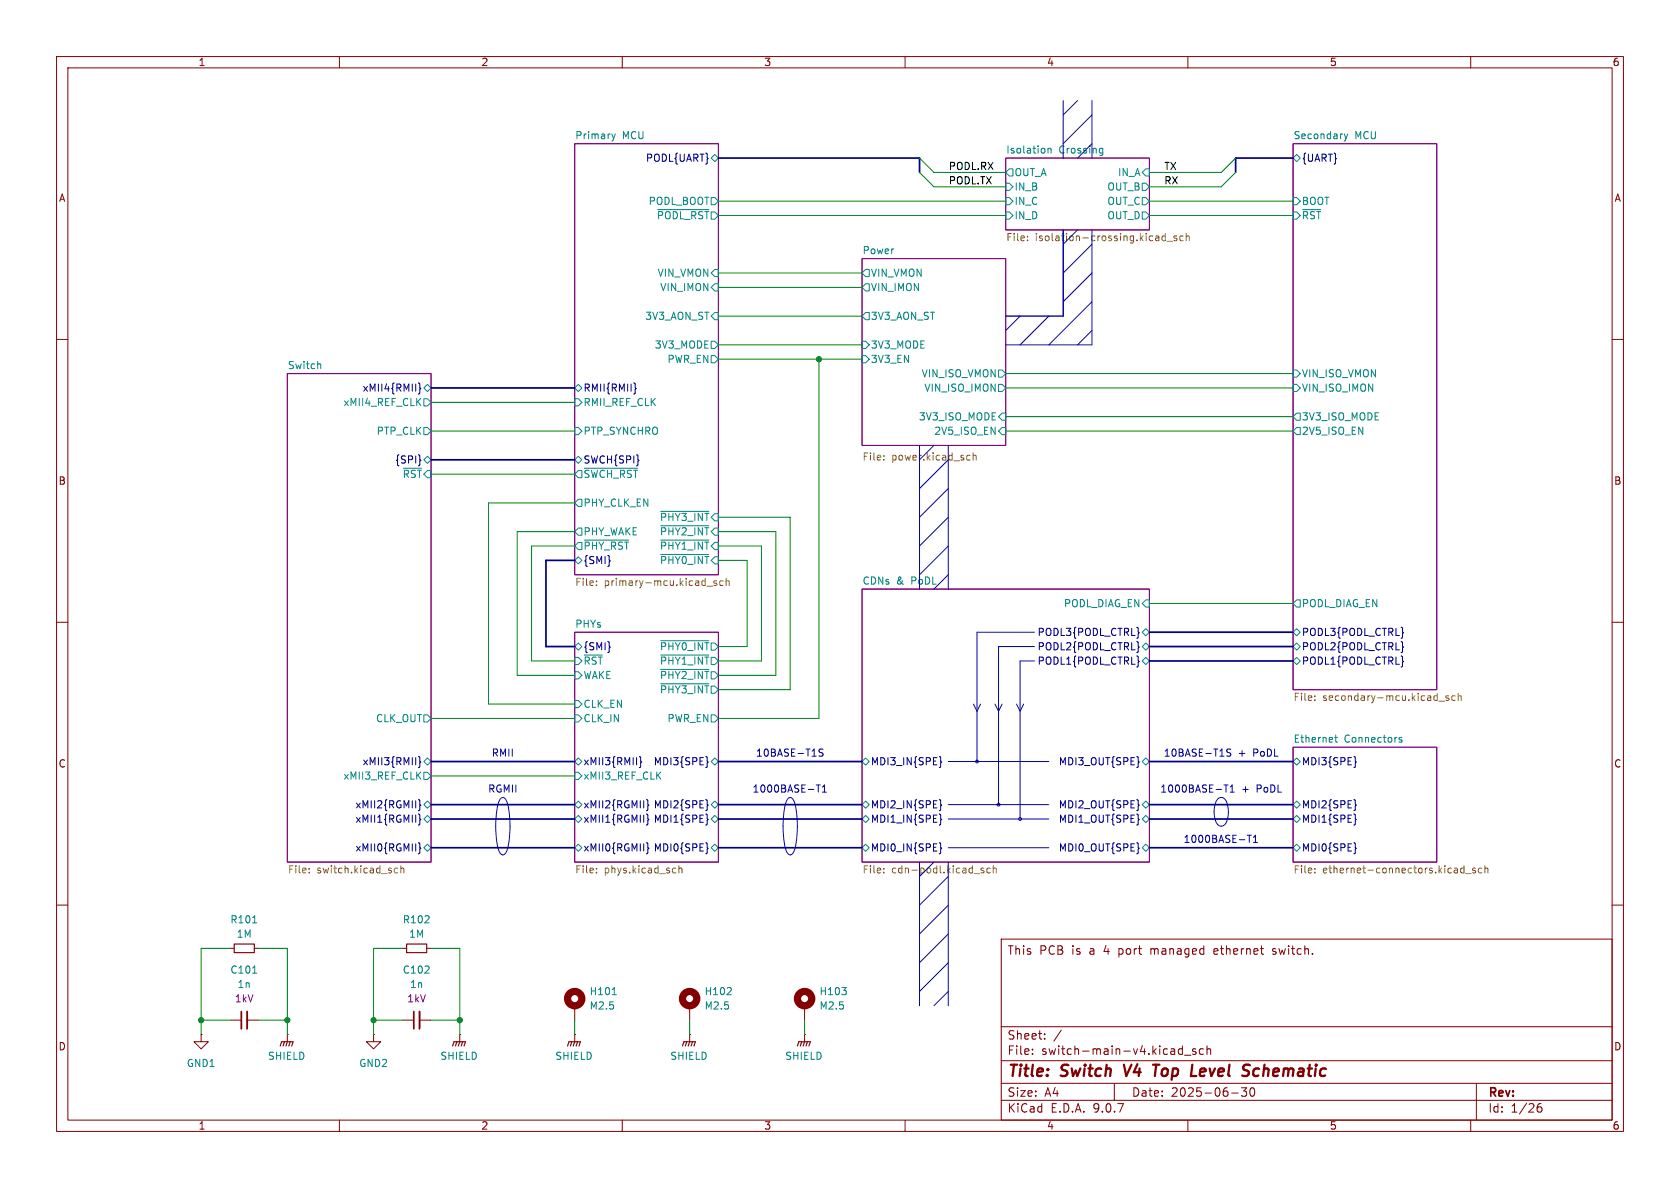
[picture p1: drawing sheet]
<svg xmlns="http://www.w3.org/2000/svg" width="297mm" height="210mm" viewBox="0 0 297 210" stroke-linecap="round" stroke-linejoin="round" font-family="sans-serif">
<g fill="#fff" stroke="#fff" stroke-width=".18">
<path d="M0 0h297v210h-297z"/>
<circle cx="180.3" cy="144.8" r=".25"/>
<circle cx="172.7" cy="134.6" r=".25"/>
<circle cx="176.5" cy="142.2" r=".25"/>
</g>
<g fill="none" stroke="#840000" stroke-width=".18">
<path d="M10 10h277v190h-277zM12 12h273v186h-273zM60 10v2M110 10v2M160 10v2M210 10v2M260 10v2M10 60h2M285 60h2M10 110h2M285 110h2M10 160h2"/>
<path d="M40.6 167.6h.8M45 167.6h.7M71.1 167.6h.8M75.4 167.6h.8M101.6 177.8v2.5M121.9 177.8v2.5M142.2 177.8v2.5M177 166h108v32h-108zM214.7 167.8v.8M215.3 168.1l-.7 .1M225 168.6l.4 .1M225.2 167.7l-.2 .2 .2 .3"/>
<path d="M285 160h2M35.6 182.9v1.3h1.2l-1.2 1.2-1.3-1.2h1.3M35.6 182.9h.1M40.6 180.3h2.1M43.7 180.3h2M50.8 182.9h.1M50.8 182.9v1.3M60 198v2M66 182.9v1.3h1.3l-1.3 1.2-1.2-1.2h1.2M66 182.9h.1M71.1 180.3h2.1M74.2 180.3h2"/>
<path d="M81.3 182.9h.1M81.3 182.9v1.3M101.6 182.9h.1M101.6 182.9v1.3M110 198v2M121.9 182.9h.1M121.9 182.9v1.3M142.2 182.9h.1M142.2 182.9v1.3M160 198v2M177 194.5h108M177 191.5h108"/>
<path d="M177 187.5h108M177 181.5h108M182.5 186.3v.1M182.5 185.5v.1M184.7 183.6v.1M184.7 182.8v.1M187.6 182.1l-1.3 2M197 191.5v3M208.5 186.3h.5M208.5 185.5h.5M209 184.9v1.5M209.4 186.5h1.1"/>
<path d="M210 198v2M211.4 185.5l-.4-.1-.2 .2 .1 .2 .5 .2v.3h-.6M212.7 185.5l-.4-.1-.3 .3v.4l.2 .2h.5M213.4 185.5l.2-.1 .4 .1v.9M213.4 184.9v1.5M217.7 193.2h1.2M219.5 192.3h.9l-.5 .6 .4 .1v.7l-.2 .1h-.4l-.2-.1M221.1 192.4l.2-.1a.81 .81 0 0 1 .6 .6 .81 .81 0 0 1-.3 .8l-.1 .1a.81 .81 0 0 1-.4-1.4zM260 198v2M261 191.5v6.5M271.7 196l.3-.3h.5l.1 .3v.3l-.3 .3-.4-.1-.2-.2M272.5 195.1a.59 .59 0 0 0-.8 .6"/>
</g>
<path d="M198.7 188.2l.4 2M203.8 188.2h1.2M204.4 188.2l-.2 2M212.3 189l-.2 .9 .2 .3M213.1 189.4l-1 .1M222.4 188.9a.66 .66 0 0 0-.8 .4v.7l.3 .2h.4" fill="none" stroke="#840000" stroke-width=".4"/>
<path d="M101.6 25.4h25.4v76.2h-25.4zM177.8 27.9h25.4v12.7h-25.4zM228.6 25.4h25.4v96.5h-25.4zM152.4 45.7h25.4v33h-25.4zM50.8 66h25.4v86.4h-25.4zM101.6 111.8h25.4v40.6h-25.4zM152.4 104.1h50.8v48.3h-50.8zM228.6 132.1h25.4v20.3h-25.4z" fill="none" stroke="#840084" stroke-width=".18"/>
<g fill="none" stroke="#000084" stroke-width=".18">
<path d="M74 67.7l.2 .2v.6l.2 .2-.2 .2v.6l-.2 .1M112.2 67.8l.1 .7 .2 .2-.2 .2-.1 .7M74.3 81.3l.1 .1h-.1M201.3 116.9h.1l-.1 .1M201.3 114.3l.1 .1-.1 .1M201.3 111.8l.1 .1h-.1M248 116.9h.1l-.1 .1M248 114.3l.1 .1-.1 .1M248 111.8l.1 .1h-.1M74 133.7l.2 .2v.6l.2 .2-.2 .2v.6l-.2 .2M113 133.7l.3 .2v.6l.1 .2-.1 .2v.6l-.3 .2M125 133.8v.7l.2 .2-.2 .2v.7"/>
<path d="M166.1 133.7l.2 .2v.6l.2 .2-.2 .2v.6l-.2 .2M201.3 134.7h.1l-.1 .1M239.5 133.8l.1 .7 .2 .2-.2 .2-.1 .7M74 149l.2 .2v.6l.2 .2-.2 .1v.6l-.2 .2M74 141.4l.2 .1v.7l.2 .1-.2 .2v.6l-.2 .2M74 143.9l.2 .2v.6l.2 .2-.2 .2v.6l-.2 .1M114.3 149l.2 .2v.6l.2 .2-.2 .1v.6l-.2 .2M114.3 143.9l.2 .2v.6l.2 .2-.2 .2v.6l-.2 .1M114.3 141.4l.2 .1v.7l.2 .1-.2 .2v.6l-.2 .2M125 149v.8l.2 .2-.2 .1v.8M125 141.4v.8l.2 .1-.2 .2v.7M125 144v.7l.2 .2-.2 .2v.7"/>
<path d="M166.1 149l.2 .2v.6l.2 .2-.2 .1v.6l-.2 .2M166.1 143.9l.2 .2v.6l.2 .2-.2 .2v.6l-.2 .1M166.1 141.4l.2 .1v.7l.2 .1-.2 .2v.6l-.2 .2M201.3 144.8l.1 .1h-.1M201.3 142.3h.1l-.1 .1M201.3 149.9l.1 .1h-.1M239.5 149l.1 .8 .2 .2-.2 .1-.1 .8M239.5 141.4l.1 .8 .2 .1-.2 .2-.1 .7M239.5 144l.1 .7 .2 .2-.2 .2-.1 .7"/>
</g>
<g fill="none" stroke="#008484" stroke-width=".18">
<path d="M108.2 23.7l.3 .8M108.5 24.5l-.3 .4M108.8 23.7l-.3 .8M116.3 37.1h9M125.7 27.9l.7-.6 .6 .6-.6 .7zM125.7 34.9h.7l.6 .7-.6 .6h-.7zM177.8 34.9h.6l.7 .7-.7 .6h-.6zM177.8 37.5h.6l.7 .6-.7 .6h-.6zM177.8 32.4h.6l.7 .6-.7 .7h-.6zM177.8 30.5l.6-.7h.7v1.3h-.7zM185.3 26.2v.9M185.3 26.3l.2-.1 .3 .1v.8"/>
<path d="M194.6 26.2l.4 .1M195 26.2v1l-.2 .2-.3 .1M195 27l-.4 .1M201.9 34.9h.7l.6 .7-.6 .6h-.7zM201.9 37.5h.7l.6 .6-.6 .6h-.7zM201.9 32.4h.7l.6 .6-.6 .7h-.7zM202.6 29.8h.6v1.3h-.6l-.7-.6zM228.6 27.9l.6-.6 .7 .6-.7 .7zM228.6 34.9h.6l.7 .7-.7 .6h-.6zM228.6 37.5h.6l.7 .6-.7 .6h-.6zM230.3 37.1h3.2M237.7 23.7l.3 .8"/>
<path d="M238 24.5l-.3 .4M238.3 23.7l-.3 .8M126.4 55.2h.6v1.3h-.6l-.7-.6zM126.4 50.2h.6v1.2h-.6l-.7-.6zM126.4 47.6h.6v1.3h-.6l-.7-.6zM153 55.2h.7v1.3h-.7l-.6-.6zM153 50.2h.7v1.2h-.7l-.6-.6zM153 47.6h.7v1.3h-.7l-.6-.6zM56.3 64.3l.4 .2v.7M74.9 68.6l.7-.7 .6 .7-.6 .6zM74.9 70.5h.7l.6 .6-.6 .7h-.7zM74.9 75.6h.7l.6 .6-.6 .6h-.7z"/>
<path d="M101.6 68.6l.6-.7 .7 .7-.7 .6zM101.6 70.5h.6l.7 .6-.7 .7h-.6zM101.6 75.6h.6l.7 .6-.7 .6h-.6zM125.7 62.9h.7l.6 .6-.6 .6h-.7zM125.7 60.3h.7l.6 .7-.6 .6h-.7zM152.4 62.9h.6l.7 .6-.7 .6h-.6zM152.4 60.3h.6l.7 .7-.7 .6h-.6zM176.5 67.9h.7l.6 .7-.6 .6h-.7zM176.5 65.4h.7l.6 .6-.6 .7h-.7zM177.2 75.6h.6v1.2h-.6l-.7-.6zM177.2 73h.6v1.3h-.6l-.7-.6zM228.6 67.9h.6l.7 .7-.7 .6h-.6z"/>
<path d="M228.6 65.4h.6l.7 .6-.7 .7h-.6zM229.2 75.6h.7v1.2h-.7l-.6-.6zM229.2 73h.7v1.3h-.7l-.6-.6zM71.3 82.8h3.2M74.9 81.3l.7-.7 .6 .7-.6 .6zM101.6 81.3l.6-.7 .7 .7-.7 .6zM101.6 99.1l.6-.7 .7 .7-.7 .6zM101.6 94l.6-.7h.7v1.3h-.7zM102.2 83.2h.7v1.3h-.7l-.6-.7zM102.2 88.3h.7v1.2h-.7l-.6-.6zM102.2 95.9h.7v1.3h-.7l-.6-.7zM103.3 82.8h9.4"/>
<path d="M103.3 95.5h7.8M116.8 95.5h8.5M116.8 98h8.5M116.8 92.9h8.5M116.8 90.4h8.5M101.6 118.7h.6l.7 .7-.7 .6h-.6zM101.6 114.3l.6-.6 .7 .6-.7 .6zM101.6 116.2h.6l.7 .6-.7 .7h-.6zM103.3 115.8h3.2M116.8 113.3h8.5M116.8 115.8h8.5M116.8 118.3h8.5"/>
<path d="M201.9 116.8l.7-.6 .6 .6-.6 .7zM201.9 114.3l.7-.6 .6 .6-.6 .6zM201.9 111.8l.7-.7 .6 .7-.6 .6zM202.6 106h.6v1.3h-.6l-.7-.6zM228.6 116.8l.6-.6 .7 .6-.7 .7zM228.6 114.3l.6-.6 .7 .6-.7 .6zM228.6 111.8l.6-.7 .7 .7-.7 .6zM229.2 106h.7v1.3h-.7l-.6-.6zM74.9 134.6l.7-.6 .6 .6-.6 .7zM74.9 136.5h.7l.6 .7-.6 .6h-.7zM74.9 126.4h.7l.6 .6-.6 .6h-.7zM101.6 134.6l.6-.6 .7 .6-.7 .7z"/>
<path d="M101.6 136.5h.6l.7 .7-.7 .6h-.6zM101.6 126.4h.6l.7 .6-.7 .6h-.6zM101.6 123.8h.6l.7 .7-.7 .6h-.6zM116.8 120.9h8.5M125.7 134.6l.7-.6 .6 .6-.6 .7zM125.7 126.4h.7l.6 .6-.6 .6h-.7zM152.4 134.6l.6-.6 .7 .6-.7 .7zM201.9 134.6l.7-.6 .6 .6-.6 .7zM228.6 134.6l.6-.6 .7 .6-.7 .7zM236 130.4h.4M236.1 129.9v1.1l.3 .2M247.8 130.4h-.3l-.2 .1 .1 .2 .4 .1v.3h-.5"/>
<path d="M74.9 144.8l.7-.7 .6 .7-.6 .6zM75.6 149.2l.6 .7-.6 .6-.7-.6zM75.6 141.6l.6 .6-.6 .7-.7-.7zM101.6 144.8l.6-.7 .7 .7-.7 .6zM101.6 142.2l.6-.6 .7 .6-.7 .7zM102.2 149.2l.7 .7-.7 .6-.6-.6zM125.7 144.8l.7-.7 .6 .7-.6 .6zM125.7 142.2l.7-.6 .6 .6-.6 .7zM126.4 149.2l.6 .7-.6 .6-.7-.6zM152.4 144.8l.6-.7 .7 .7-.7 .6zM152.4 142.2l.6-.6 .7 .6-.7 .7zM153 149.2l.7 .7-.7 .6-.6-.6z"/>
<path d="M201.9 144.8l.7-.7 .6 .7-.6 .6zM201.9 142.2l.7-.6 .6 .6-.6 .7zM201.9 149.9l.7-.7 .6 .7-.6 .6zM228.6 149.9l.6-.7 .7 .7-.7 .6zM228.6 144.8l.6-.7 .7 .7-.7 .6zM229.2 141.6l.7 .6-.7 .7-.6-.7zM44.7 172h.7M44.7 163.1h.7M108.2 175.8h.8M128.5 175.8h.8M129.2 174.7v.4M148.8 174.6h.8l-.4 .5"/>
<path d="M149.5 175.2v.5"/>
</g>
<g fill="none" stroke="#848400" stroke-width=".18">
<path d="M181.6 42.4v.1M181.6 41.8v.1M205.5 42.5h.5M205.5 41.8h.5M206 41.3v1.2M206.3 42.7h1M208 41.8l-.3-.1-.2 .2 .1 .2 .4 .1v.3h-.5M209.2 41.8l-.4-.1-.2 .2 .1 .6h.5M209.7 41.8l.2-.1 .3 .1 .1 .7M209.7 41.3v1.2M156.2 80.5v.2M156.2 81.2v.1"/>
<path d="M171.1 80.5h.4M171.5 81.3h-.4M172 80.6l.2-.1h.3l.1 .8M172 80.1v1.2M105.4 103.4v.1M105.4 102.7v.1M125 103.6h1M126.7 102.7h-.3l-.2 .1 .1 .2 .4 .1v.3h-.5M127.8 102.7h-.3l-.3 .2 .1 .5h.5M128.4 102.8l.2-.1h.3v.8M128.4 102.2v1.3M232.4 123.7v.1"/>
<path d="M232.4 123v.2M254.4 123.9h1M256.1 123h-.3l-.2 .2 .1 .1 .4 .2v.3h-.5M257.2 123h-.3l-.3 .2 .2 .6h.4M257.8 123.1l.2-.1h.3v.8M257.8 122.6v1.2M54.6 154.2v.1M54.6 153.5v.1M69.8 154.2l.2 .1 .3-.1M70.3 153.5h-.3l-.2 .1M70.9 153.6l.1-.1h.3l.1 .8M70.9 153v1.3"/>
<path d="M105.4 153.5v.1M105.4 154.2v.1M119.4 153.5h.1M119.5 154.2l-.1 .1M120 153.6l.2-.1h.3l.1 .8M120 153v1.3M156.2 154.2v.1M156.2 153.5v.1M173.9 153.5h-.3l-.2 .1 .1 .2 .4 .1v.3h-.5M175.1 153.5h-.4l-.2 .2 .1 .5h.5M175.6 153.6l.2-.1h.3v.8M175.6 153v1.3"/>
<path d="M232.4 153.5v.1M232.4 154.2v.1M258.3 154.2h.5M258.3 153.5h.5M258.8 153v1.3M259.1 154.4h1M260.8 153.5h-.3l-.2 .1 .1 .2 .4 .1v.3h-.5M262 153.5h-.4l-.2 .2 .1 .5h.5M262.5 153.6l.2-.1h.3l.1 .8M262.5 153v1.3"/>
</g>
<g fill="none" stroke="#840000" stroke-width=".2">
<path d="M41.4 166.9h3.6v1.5h-3.6zM71.9 166.9h3.5v1.5h-3.5zM49.5 184.9l.3-.7h2l-.2 .7M50.3 184.2l-.3 .7M50.8 184.2l-.3 .7M51.3 184.2l-.2 .7M80 184.9l.3-.7h2l-.3 .7M80.8 184.2l-.3 .7M81.3 184.2l-.3 .7M81.8 184.2l-.3 .7M100.3 184.9l.3-.7h2l-.2 .7M101.1 184.2l-.3 .7"/>
<path d="M101.6 184.2l-.3 .7M102.1 184.2l-.2 .7M120.6 184.9l.3-.7h2l-.2 .7M121.4 184.2l-.2 .7M121.9 184.2l-.2 .7M122.4 184.2l-.2 .7M141 184.9l.2-.7h2.1l-.3 .7M141.7 184.2l-.2 .7M142.2 184.2l-.2 .7M142.7 184.2l-.2 .7"/>
</g>
<path d="M42.7 178.8v3.1M73.2 178.8v3.1" fill="none" stroke="#840000" stroke-width=".3"/>
<path d="M43.7 178.8v3.1M74.2 178.8v3.1" fill="none" stroke="#840000" stroke-width=".33"/>
<g fill="none" stroke="#840000" stroke-width="1.3">
<circle cx="101.6" cy="176.5" r="1.27"/>
<circle cx="121.9" cy="176.5" r="1.27"/>
<circle cx="142.2" cy="176.5" r="1.27"/>
</g>
<g fill="none" stroke="#0000c2" stroke-width=".18">
<path d="M188 17.8v10.1M190.5 17.8l-2.5 2.5M193 17.8v10.1M193 20.3l-5 5.1M180.3 55.9l-2.5 2.5M185.4 55.9l-5.1 5.1M188 40.6v15.3h-10.2M190.5 40.6l-2.5 2.6M193 40.6v20.4h-15.2M193 53.3l-7.6 7.7M193 48.3l-5 5M193 58.4l-2.5 2.6"/>
<path d="M193 43.2l-5 5.1M162.6 78.7v25.4M165.1 78.7l-2.5 2.6M167.6 78.7v25.4M167.6 91.4l-5 5.1M167.6 96.5l-5 5.1M167.6 86.4l-5 5M167.6 81.3l-5 5.1M167.6 101.6l-2.5 2.5M182.9 111.8h-10.2v22.8M182.9 116.8h-2.6v28M182.9 114.3h-6.4v27.9"/>
<path d="M144.3 138.8h.7M144.7 138.8v1.2M145.4 139.1l.3-.3v1.2M145.5 132.5l-.5-.1-.2 .1v.4l.6 .2 .1 .3-.2 .3-.5-.1M167.6 134.6h17.8M172.1 124.5l.6 1.2 .7-1.2M175.9 124.5l.6 1.2 .7-1.2M179.7 124.5l.6 1.2 .7-1.2M216.4 138.8h.7M216.7 138.8v1.2M217.5 139.1l.3-.3v1.2M217.6 132.5l-.5-.1-.2 .1v.4l.6 .2 .1 .3-.2 .3-.5-.1"/>
<path d="M88.6 141h.3a1.5 1.5 0 0 1 .9 1.5l.2 1.2a18.1 18.1 0 0 1-.4 6.7l-.2 .4-.5 .3a1.5 1.5 0 0 1-.9-1.5l-.2-1.2a18.1 18.1 0 0 1 .4-6.7zM139.4 141h.3a1.5 1.5 0 0 1 .9 1.5l.2 1.2a18.1 18.1 0 0 1-.4 6.7l-.2 .4-.5 .3a1.5 1.5 0 0 1-.9-1.5l-.2-1.2a18.1 18.1 0 0 1 .4-6.7zM145.4 140h.7M162.6 152.4v25.4M165.1 152.4l-2.5 2.5M167.6 149.9h17.8M167.6 142.2h17.8M167.6 154.9l-5 5.1M167.6 144.8h17.8M167.6 152.4v25.4M215.3 141.3l.6-.3a1.16 1.16 0 0 1 1.1 1.2 4.5 4.5 0 0 1-.5 3.6l-.6 .3a1.16 1.16 0 0 1-1.1-1.3 4.5 4.5 0 0 1 .5-3.5zM217.5 140h.7"/>
<path d="M220.5 147.6h.7M220.9 147.6v1.3M221.6 148.9h.7M221.6 148l.3-.4v1.3M167.6 160l-5 5.1M167.6 165.1l-5 5.1M167.6 175.3l-2.5 2.5M167.6 170.2l-5 5.1"/>
<circle cx="172.7" cy="134.6" r=".25"/>
<circle cx="176.5" cy="142.2" r=".25"/>
<circle cx="180.3" cy="144.8" r=".25"/>
</g>
<g fill="none" stroke="#000084" stroke-width=".3">
<path d="M127 27.9h35.6v2.6M228.6 27.9h-10.2v2.6M76.2 68.6h25.4M76.2 81.3h25.4M101.6 99.1h-5.1v15.2h5.1M203.2 111.8h25.4M203.2 116.8h25.4M203.2 114.3h25.4M76.2 134.6h25.4M127 134.6h25.4M203.2 134.6h25.4M76.2 149.9h25.4"/>
<path d="M76.2 142.2h25.4M76.2 144.8h25.4M127 149.9h25.4M127 142.2h25.4M127 144.8h25.4M203.2 149.9h25.4M203.2 142.2h25.4M203.2 144.8h25.4"/>
</g>
<g fill="none" stroke="#008400" stroke-width=".18">
<path d="M127 35.6h50.8M127 38.1h50.8M162.6 30.5l2.5 2.5h12.7M162.6 27.9l2.5 2.6h12.7M203.2 35.6h25.4M203.2 38.1h25.4M218.4 30.5l-2.5 2.5h-12.7M218.4 27.9l-2.5 2.6h-12.7M127 55.9h25.4M127 50.8h25.4M127 48.3h25.4M76.2 76.2h25.4"/>
<path d="M76.2 71.1h25.4M127 63.5h25.4M127 61h25.4M144.8 63.5v63.5h-17.8M177.8 73.7h50.8M177.8 68.6h50.8M177.8 76.2h50.8M177.8 66h50.8M76.2 83.8h25.4M101.6 96.5h-7.6v20.3h7.6M101.6 94h-10.2v25.4h10.2M101.6 88.9h-15.2v35.6h15.2"/>
<path d="M127 91.4h12.7v30.5h-12.7M127 96.5h7.6v20.3h-7.6M127 99.1h5.1v15.2h-5.1M127 94h10.2v25.4h-10.2M203.2 106.7h25.4M76.2 127h25.4M76.2 137.2h25.4M40.6 167.6h-5v15.3M45.7 167.6h5.1v15.3M71.1 167.6h-5.1v15.3M76.2 167.6h5.1v15.3M35.6 180.3h5"/>
<path d="M45.7 180.3h5.1M66 180.3h5.1M76.2 180.3h5.1M101.6 180.3v2.6M121.9 180.3v2.6M142.2 180.3v2.6"/>
</g>
<g fill="#008400" stroke="#008400" stroke-width=".18">
<circle cx="35.6" cy="180.3" r=".46"/>
<circle cx="81.3" cy="180.3" r=".46"/>
<circle cx="66" cy="180.3" r=".46"/>
<circle cx="50.8" cy="180.3" r=".46"/>
<circle cx="144.8" cy="63.5" r=".46"/>
</g>
<g font-size="2.8" fill="#840000">
<text x="178" y="190.9">Title:</text>
<text x="187.7" y="190.9">Switch</text>
<text x="199.6" y="190.9">V4</text>
<text x="205.5" y="190.9">Top</text>
<text x="213" y="190.9">Level</text>
<text x="223" y="190.9">Schematic</text>
</g>
<g font-size="2.1" fill="#840000">
<text x="178" y="169">This</text>
<text x="183.7" y="169">PCB</text>
<text x="189.5" y="169">is</text>
<text x="192.8" y="169">a</text>
<text x="195.4" y="169">4</text>
<text x="198.1" y="169">port</text>
<text x="203.9" y="169">managed</text>
<text x="215.3" y="169">ethernet</text>
<text x="225.8" y="169">switch.</text>
<text x="178" y="184">Sheet:</text>
<text x="178" y="186.7">File:</text>
<text x="184.1" y="186.7">switch-main-v4.kicad_sch</text>
<text x="178" y="196.9">KiCad</text>
<text x="178" y="194.1">Size:</text>
<text x="184.7" y="194.1">A4</text>
<text x="185.7" y="196.9">E.D.A.</text>
<text x="193.3" y="196.9">9.0.7</text>
<text x="200" y="194.1">Date:</text>
<text x="207" y="194.1">2025-06-30</text>
<text x="263" y="194.3">Rev:</text>
<text x="263" y="196.9">Id:</text>
<text x="267.1" y="196.9">1/26</text>
</g>
<g font-size="1.8" fill="#840000">
<text x="35" y="11.9">1</text>
<text x="85" y="11.9">2</text>
<text x="135" y="11.9">3</text>
<text x="185" y="11.9">4</text>
<text x="235" y="11.9">5</text>
<text x="285" y="11.9">6</text>
<text x="10.3" y="35.9">A</text>
<text x="285.3" y="35.9">A</text>
<text x="10.3" y="85.9">B</text>
<text x="285.3" y="85.9">B</text>
<text x="10.3" y="135.9">C</text>
<text x="285.3" y="135.9">C</text>
<text x="10.3" y="185.9">D</text>
<text x="285.3" y="185.9">D</text>
<text x="35" y="199.9">1</text>
<text x="85" y="199.9">2</text>
<text x="135" y="199.9">3</text>
<text x="185" y="199.9">4</text>
<text x="235" y="199.9">5</text>
<text x="285" y="199.9">6</text>
</g>
<g font-size="1.8" fill="#008484">
<text x="101.6" y="24.7">Primary</text>
<text x="110" y="24.7">MCU</text>
<text x="177.8" y="27.2">Isolation</text>
<text x="228.6" y="24.7">Secondary</text>
<text x="239.5" y="24.7">MCU</text>
<text x="179.3" y="33.9">IN_B</text>
<text x="179.3" y="31.3">OUT_A</text>
<text x="195.7" y="33.9">OUT_B</text>
<text x="197.5" y="31.3">IN_A</text>
<text x="114.6" y="36.4">PODL_BOOT</text>
<text x="116" y="39">~{PODL_RST}</text>
<text x="179.3" y="36.4">IN_C</text>
<text x="179.3" y="39">IN_D</text>
<text x="195.7" y="36.4">OUT_C</text>
<text x="195.7" y="39">OUT_D</text>
<text x="230.1" y="36.4">BOOT</text>
<text x="230.1" y="39">~{RST}</text>
<text x="152.4" y="45">Power</text>
<text x="116.1" y="49.1">VIN_VMON</text>
<text x="116.6" y="51.7">VIN_IMON</text>
<text x="153.9" y="51.7">VIN_IMON</text>
<text x="153.9" y="49.1">VIN_VMON</text>
<text x="114" y="56.7">3V3_AON_ST</text>
<text x="153.9" y="56.7">3V3_AON_ST</text>
<text x="50.8" y="65.3">Switch</text>
<text x="115.7" y="61.8">3V3_MODE</text>
<text x="117.9" y="64.4">PWR_EN</text>
<text x="153.9" y="64.4">3V3_EN</text>
<text x="153.9" y="61.8">3V3_MODE</text>
<text x="60.6" y="72">xMII4_REF_CLK</text>
<text x="103.1" y="72">RMII_REF_CLK</text>
<text x="162.8" y="66.9">VIN_ISO_VMON</text>
<text x="163.3" y="69.4">VIN_ISO_IMON</text>
<text x="230.1" y="69.4">VIN_ISO_IMON</text>
<text x="230.1" y="66.9">VIN_ISO_VMON</text>
<text x="66.5" y="77.1">PTP_CLK</text>
<text x="103.1" y="77.1">PTP_SYNCHRO</text>
<text x="162.3" y="74.5">3V3_ISO_MODE</text>
<text x="165.1" y="77.1">2V5_ISO_EN</text>
<text x="230.1" y="77.1">2V5_ISO_EN</text>
<text x="230.1" y="74.5">3V3_ISO_MODE</text>
<text x="71.1" y="84.7">~{RST}</text>
<text x="103.1" y="84.7">~{SWCH_RST}</text>
<text x="103.1" y="89.8">PHY_CLK_EN</text>
<text x="103.1" y="94.8">PHY_WAKE</text>
<text x="116.6" y="94.8">~{PHY2_INT}</text>
<text x="116.6" y="92.3">~{PHY3_INT}</text>
<text x="103.1" y="97.4">~{PHY_RST}</text>
<text x="116.6" y="99.9">~{PHY0_INT}</text>
<text x="116.6" y="97.4">~{PHY1_INT}</text>
<text x="152.4" y="103.4">CDNs</text>
<text x="158.5" y="103.4">&amp;</text>
<text x="161.2" y="103.4">PoDL</text>
<text x="188" y="107.5">PODL_DIAG_EN</text>
<text x="230.1" y="107.5">PODL_DIAG_EN</text>
<text x="101.6" y="111">PHYs</text>
<text x="103.1" y="117.7">~{RST}</text>
<text x="116.6" y="115.2">~{PHY0_INT}</text>
<text x="116.6" y="117.7">~{PHY1_INT}</text>
<text x="103.1" y="125.3">CLK_EN</text>
<text x="103.1" y="120.2">WAKE</text>
<text x="116.6" y="120.2">~{PHY2_INT}</text>
<text x="116.6" y="122.8">~{PHY3_INT}</text>
<text x="66.4" y="127.9">CLK_OUT</text>
<text x="103.1" y="127.9">CLK_IN</text>
<text x="117.9" y="127.9">PWR_EN</text>
<text x="228.6" y="131.4">Ethernet</text>
<text x="237.6" y="131.4">Connectors</text>
<text x="60.6" y="138">xMII3_REF_CLK</text>
<text x="103.1" y="138">xMII3_REF_CLK</text>
<text x="40.6" y="163.4">R101</text>
<text x="41.7" y="166">1M</text>
<text x="71.1" y="163.4">R102</text>
<text x="72.2" y="166">1M</text>
<text x="40.6" y="172.3">C101</text>
<text x="71.1" y="172.3">C102</text>
<text x="41.9" y="174.9">1n</text>
<text x="72.4" y="174.9">1n</text>
<text x="104.1" y="176.1">H101</text>
<text x="104.1" y="178.7">M2.5</text>
<text x="124.5" y="176.1">H102</text>
<text x="124.5" y="178.7">M2.5</text>
<text x="144.8" y="176.1">H103</text>
<text x="144.8" y="178.7">M2.5</text>
<text x="32.9" y="188.8">GND1</text>
<text x="47.3" y="187.6">SHIELD</text>
<text x="63.4" y="188.8">GND2</text>
<text x="77.8" y="187.6">SHIELD</text>
<text x="98.1" y="187.6">SHIELD</text>
<text x="118.4" y="187.6">SHIELD</text>
<text x="138.7" y="187.6">SHIELD</text>
</g>
<g font-size="1.8" fill="#000084">
<text x="114.1" y="28.8">PODL{UART}</text>
<text x="230.1" y="28.8">{UART}</text>
<text x="64" y="69.4">xMII4{RMII}</text>
<text x="103.1" y="69.4">RMII{RMII}</text>
<text x="69.8" y="82.1">{SPI}</text>
<text x="103.1" y="82.1">SWCH{SPI}</text>
<text x="103.1" y="99.9">{SMI}</text>
<text x="183.3" y="112.6">PODL3{PODL_CTRL}</text>
<text x="230.1" y="112.6">PODL3{PODL_CTRL}</text>
<text x="103.1" y="115.2">{SMI}</text>
<text x="183.3" y="117.7">PODL1{PODL_CTRL}</text>
<text x="183.3" y="115.2">PODL2{PODL_CTRL}</text>
<text x="230.1" y="117.7">PODL1{PODL_CTRL}</text>
<text x="230.1" y="115.2">PODL2{PODL_CTRL}</text>
<text x="64" y="135.5">xMII3{RMII}</text>
<text x="103.1" y="135.5">xMII3{RMII}</text>
<text x="115.5" y="135.5">MDI3{SPE}</text>
<text x="153.9" y="135.5">MDI3_IN{SPE}</text>
<text x="187.1" y="135.5">MDI3_OUT{SPE}</text>
<text x="230.1" y="135.5">MDI3{SPE}</text>
<text x="62.7" y="143.1">xMII2{RGMII}</text>
<text x="103.1" y="143.1">xMII2{RGMII}</text>
<text x="115.5" y="143.1">MDI2{SPE}</text>
<text x="153.9" y="143.1">MDI2_IN{SPE}</text>
<text x="187.1" y="143.1">MDI2_OUT{SPE}</text>
<text x="230.1" y="143.1">MDI2{SPE}</text>
<text x="62.7" y="145.6">xMII1{RGMII}</text>
<text x="103.1" y="145.6">xMII1{RGMII}</text>
<text x="115.5" y="145.6">MDI1{SPE}</text>
<text x="153.9" y="145.6">MDI1_IN{SPE}</text>
<text x="187.1" y="145.6">MDI1_OUT{SPE}</text>
<text x="230.1" y="145.6">MDI1{SPE}</text>
<text x="62.7" y="150.7">xMII0{RGMII}</text>
<text x="103.1" y="150.7">xMII0{RGMII}</text>
<text x="115.5" y="150.7">MDI0{SPE}</text>
<text x="153.9" y="150.7">MDI0_IN{SPE}</text>
<text x="187.1" y="150.7">MDI0_OUT{SPE}</text>
<text x="230.1" y="150.7">MDI0{SPE}</text>
</g>
<g font-size="1.8" fill="#0000c2">
<text x="187.2" y="27.2">Crossing</text>
<text x="86.8" y="134">RMII</text>
<text x="133.6" y="134">10BASE-T1S</text>
<text x="205.6" y="134">10BASE-T1S</text>
<text x="218.9" y="134">+</text>
<text x="221.6" y="134">PoDL</text>
<text x="86.2" y="140.3">RGMII</text>
<text x="132.9" y="140.3">1000BASE-T1</text>
<text x="205" y="140.3">1000BASE-T1</text>
<text x="219.5" y="140.3">+</text>
<text x="222.3" y="140.3">PoDL</text>
<text x="209.1" y="149.2">1000BASE-T1</text>
</g>
<g font-size="1.8">
<text x="167.6" y="32.7">PODL.TX</text>
<text x="167.6" y="30.1">PODL.RX</text>
<text x="205.7" y="32.7">RX</text>
<text x="205.7" y="30.1">TX</text>
</g>
<g font-size="1.8" fill="#848400">
<text x="177.8" y="43">File:</text>
<text x="183" y="43">isolation-crossing.kicad_sch</text>
<text x="152.4" y="81.7">File:</text>
<text x="157.6" y="81.7">power.kicad_sch</text>
<text x="101.6" y="103.9">File:</text>
<text x="106.8" y="103.9">primary-mcu.kicad_sch</text>
<text x="228.6" y="124.2">File:</text>
<text x="233.8" y="124.2">secondary-mcu.kicad_sch</text>
<text x="50.8" y="154.7">File:</text>
<text x="56" y="154.7">switch.kicad_sch</text>
<text x="101.6" y="154.7">File:</text>
<text x="106.8" y="154.7">phys.kicad_sch</text>
<text x="152.4" y="154.7">File:</text>
<text x="157.6" y="154.7">cdn-podl.kicad_sch</text>
<text x="228.6" y="154.7">File:</text>
<text x="233.8" y="154.7">ethernet-connectors.kicad_sch</text>
</g>
<g font-size="1.8" fill="#840084">
<text x="41.4" y="177.4">1kV</text>
<text x="71.9" y="177.4">1kV</text>
</g>
</svg>
